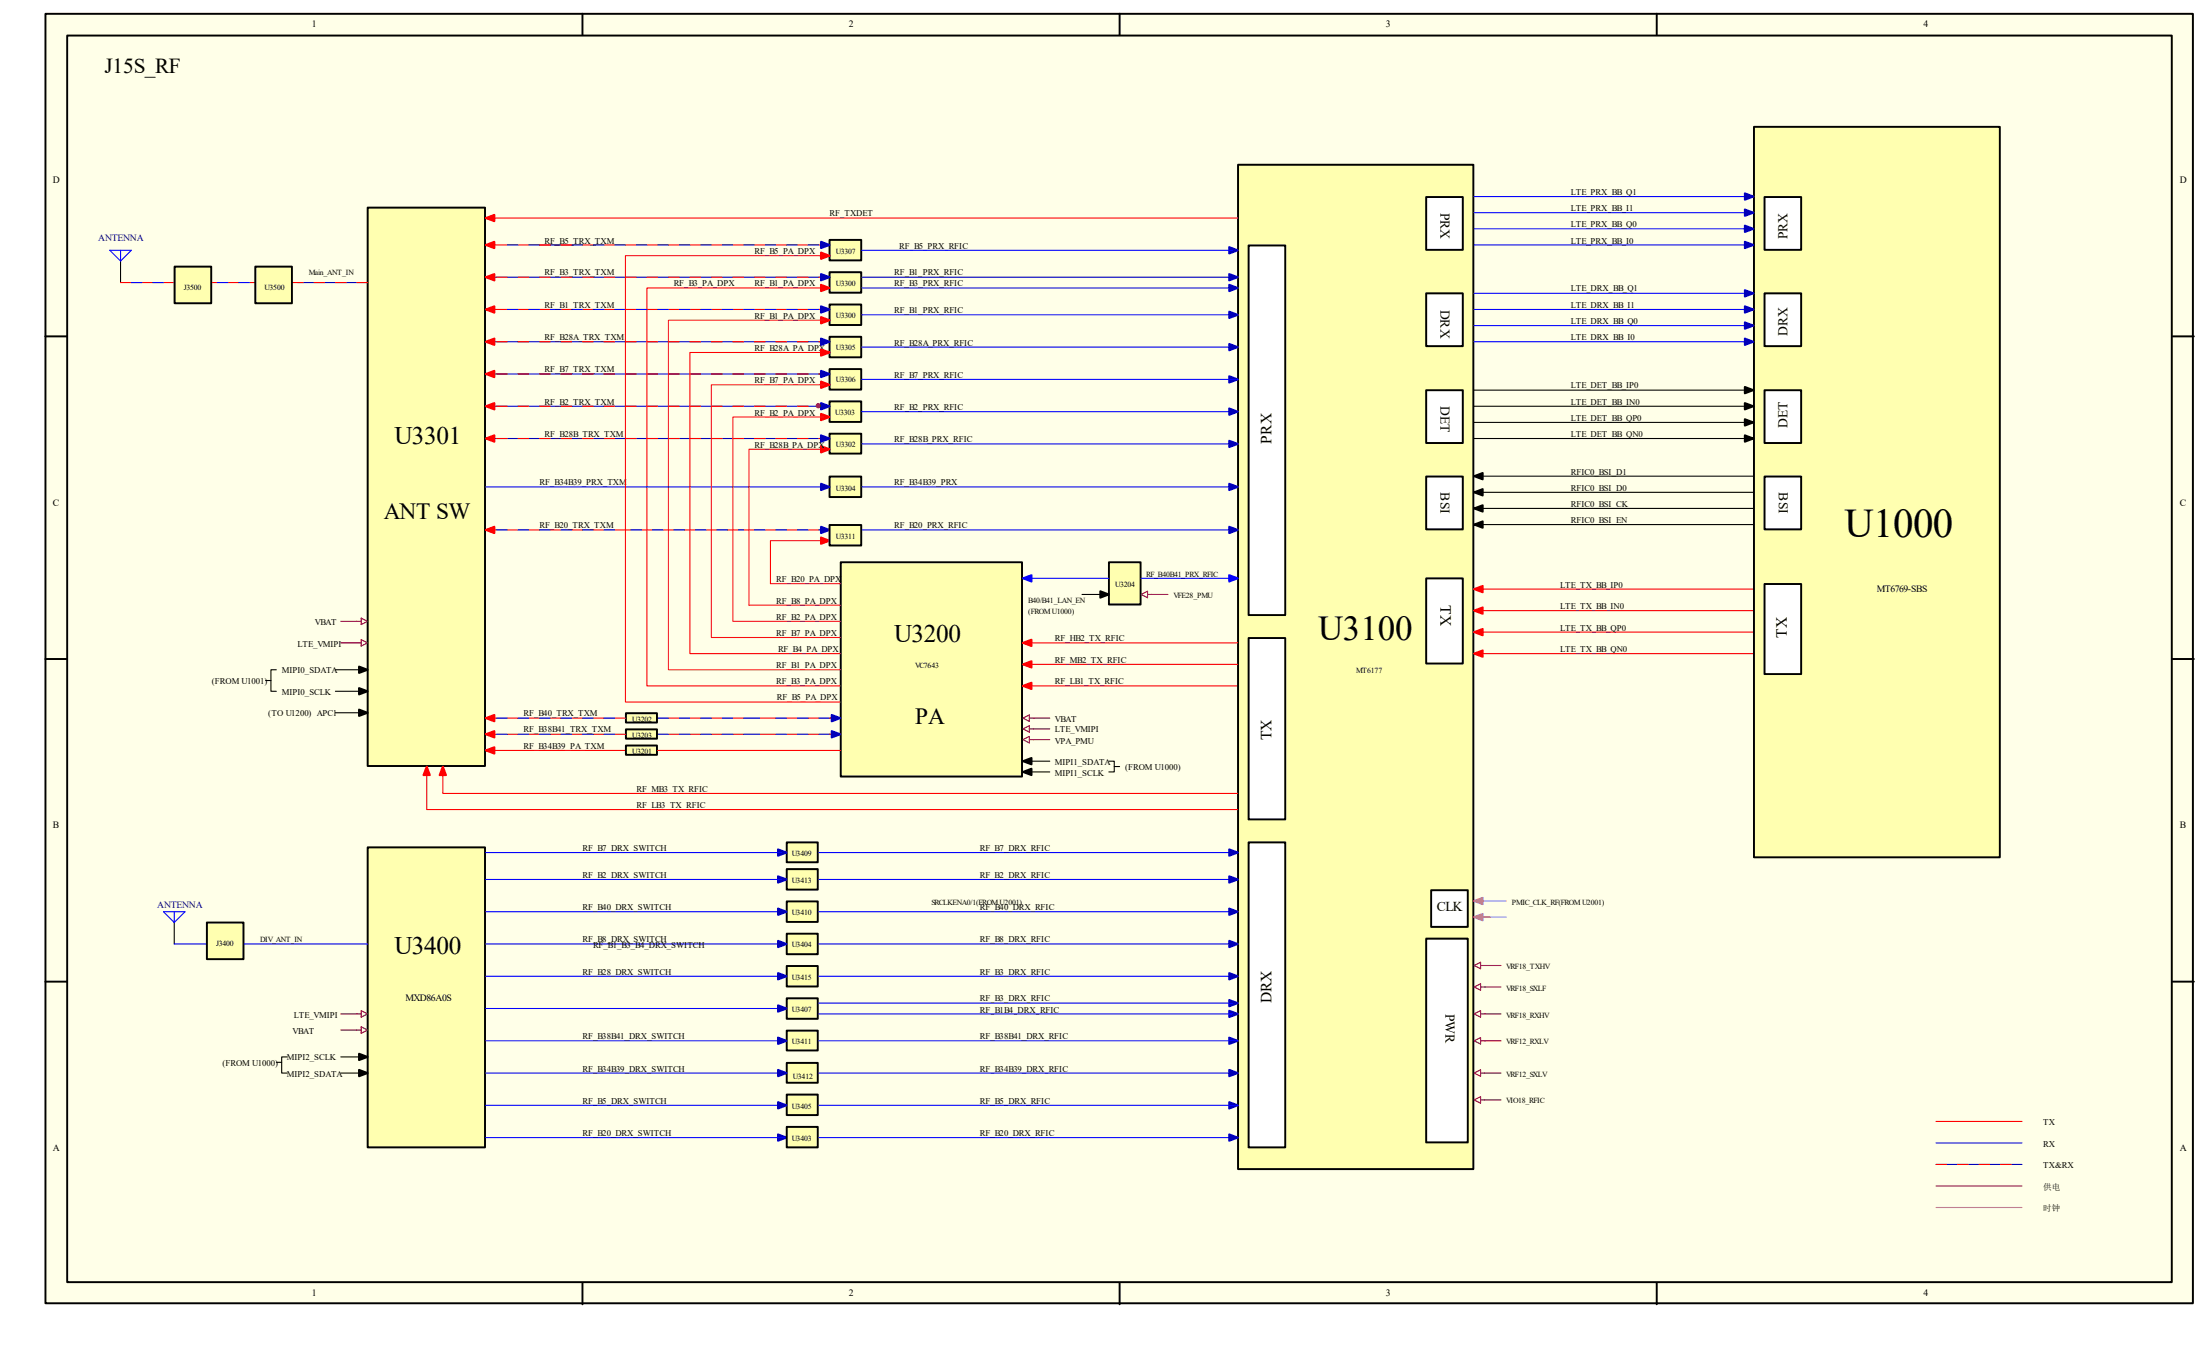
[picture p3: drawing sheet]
<svg xmlns="http://www.w3.org/2000/svg" width="150mm" height="92mm" viewBox="0 0 150 92" stroke-linecap="round" stroke-linejoin="round" font-family="sans-serif">
<path d="M3.1 .9h146.4v87.9h-146.4z" fill="#ffffe8"/>
<g fill="none" stroke="#000" stroke-width=".13">
<path d="M3.1 .9h146.4v87.9h-146.4zM4.6 2.4h143.5v85h-143.5zM39.7 .9v1.5M76.3 .9v1.5M113 .9v1.5M3.1 22.9h1.5M148.1 22.9h1.5M3.1 44.9h1.5M148.1 44.9h1.5M3.1 66.9h1.5M148.1 66.9h1.5M39.7 87.4v1.5"/>
<path d="M76.3 87.4v1.5M113 87.4v1.5"/>
</g>
<path d="M25.1 14.2h8v38h-8z" fill="#ffffb0"/>
<path d="M25.1 14.1h8v38.1h-8z" fill="none" stroke="#000" stroke-width=".13"/>
<path d="M20.7 19.3h4.4M33.1 18.9h23.5" fill="none" stroke="#0000bf" stroke-width=".07"/>
<path d="M56.6 18.6h2.1v1.3h-2.1z" fill="#ffffb0"/>
<path d="M56.6 18.6h2.1v1.3h-2.1z" fill="none" stroke="#000" stroke-width=".13"/>
<path d="M33.1 23.3h23.5M33.1 25.5h23.5M33.1 27.7h23.5M33.1 29.9h23.5" fill="none" stroke="#0000bf" stroke-width=".07"/>
<path d="M56.6 29.6h2.1v1.3h-2.1z" fill="#ffffb0"/>
<path d="M56.6 29.6h2.1v1.3h-2.1z" fill="none" stroke="#000" stroke-width=".13"/>
<path d="M56.6 20.8h2.1v1.4h-2.1z" fill="#ffffb0"/>
<path d="M56.6 20.8h2.1v1.4h-2.1z" fill="none" stroke="#000" stroke-width=".13"/>
<path d="M56.6 23h2.1v1.4h-2.1z" fill="#ffffb0"/>
<path d="M56.6 23h2.1v1.4h-2.1z" fill="none" stroke="#000" stroke-width=".13"/>
<path d="M56.6 25.2h2.1v1.4h-2.1z" fill="#ffffb0"/>
<path d="M56.6 25.2h2.1v1.4h-2.1z" fill="none" stroke="#000" stroke-width=".13"/>
<path d="M56.6 27.4h2.1v1.4h-2.1z" fill="#ffffb0"/>
<path d="M56.6 27.4h2.1v1.4h-2.1z" fill="none" stroke="#000" stroke-width=".13"/>
<path d="M56.6 32.5h2.1v1.4h-2.1z" fill="#ffffb0"/>
<path d="M56.6 32.5h2.1v1.4h-2.1z" fill="none" stroke="#000" stroke-width=".13"/>
<path d="M57.4 38.4h12.3v14.5h-12.3z" fill="#ffffb0"/>
<path d="M57.3 38.3h12.4v14.6h-12.4z" fill="none" stroke="#000" stroke-width=".13"/>
<path d="M56.2 19.6h-12.1v27.1h13.2M33.1 51.1h9.5M44.8 48.9h12.5M44.8 50h12.5M69.8 46.7h14.6" fill="none" stroke="#f00" stroke-width=".07"/>
<path d="M23.2 42.3h1.4M24.6 42.1l.5 .2-.5 .3z" fill="none" stroke="#800000" stroke-width=".07"/>
<path d="M58.8 19.6h25.6" fill="none" stroke="#0000bf" stroke-width=".07"/>
<path d="M69.8 52.6h1.8M70.1 51.9h1.5M11.9 62.9v1.4" fill="none" stroke="#000" stroke-width=".07"/>
<path d="M11.1 62.1h1.5l-.7 .8zM11.9 62.1v.8" fill="none" stroke="#00f" stroke-width=".07"/>
<path d="M25.1 57.8h8v20.4h-8z" fill="#ffffb0"/>
<path d="M25.1 57.8h8v20.4h-8z" fill="none" stroke="#000" stroke-width=".13"/>
<path d="M33.1 62.1h20.5" fill="none" stroke="#00f" stroke-width=".07"/>
<path d="M53.7 61.5h2.1v1.3h-2.1z" fill="#ffffb0"/>
<path d="M53.6 61.4h2.2v1.4h-2.2z" fill="none" stroke="#000" stroke-width=".13"/>
<path d="M33.1 64.3h20.5M55.8 62.1h28.6" fill="none" stroke="#00f" stroke-width=".07"/>
<path d="M53.7 63.7h2.1v1.3h-2.1z" fill="#ffffb0"/>
<path d="M53.6 63.6h2.2v1.4h-2.2z" fill="none" stroke="#000" stroke-width=".13"/>
<path d="M33.1 66.5h20.5M55.8 64.3h28.6" fill="none" stroke="#00f" stroke-width=".07"/>
<path d="M53.7 65.9h2.1v1.3h-2.1z" fill="#ffffb0"/>
<path d="M53.6 65.8h2.2v1.4h-2.2z" fill="none" stroke="#000" stroke-width=".13"/>
<path d="M33.1 68.7h20.5M55.8 66.5h28.6" fill="none" stroke="#00f" stroke-width=".07"/>
<path d="M53.7 68.1h2.1v1.3h-2.1z" fill="#ffffb0"/>
<path d="M53.6 68h2.2v1.4h-2.2z" fill="none" stroke="#000" stroke-width=".13"/>
<path d="M33.1 70.9h20.5" fill="none" stroke="#00f" stroke-width=".07"/>
<path d="M53.7 70.3h2.1v1.3h-2.1z" fill="#ffffb0"/>
<path d="M53.6 70.2h2.2v1.4h-2.2z" fill="none" stroke="#000" stroke-width=".13"/>
<path d="M33.1 73.1h20.5" fill="none" stroke="#00f" stroke-width=".07"/>
<path d="M53.7 72.5h2.1v1.3h-2.1z" fill="#ffffb0"/>
<path d="M53.6 72.4h2.2v1.4h-2.2z" fill="none" stroke="#000" stroke-width=".13"/>
<path d="M33.1 75.3h20.5" fill="none" stroke="#00f" stroke-width=".07"/>
<path d="M53.7 74.6h2.1v1.4h-2.1z" fill="#ffffb0"/>
<path d="M53.6 74.6h2.2v1.4h-2.2z" fill="none" stroke="#000" stroke-width=".13"/>
<path d="M84.5 11.3h16v68.4h-16z" fill="#ffffb0"/>
<path d="M84.4 11.2h16.1v68.5h-16.1z" fill="none" stroke="#000" stroke-width=".13"/>
<path d="M100.5 13.4h19.1M100.5 14.5h19.1M100.5 20h19.1M100.5 21.1h19.1" fill="none" stroke="#00f" stroke-width=".07"/>
<path d="M100.5 40.2h19.1M100.5 41.6h19.1M100.5 43.1h19.1M100.5 44.5h19.1" fill="none" stroke="#f00" stroke-width=".07"/>
<path d="M100.5 26.6h19.1M100.5 27.7h19.1" fill="none" stroke="#000" stroke-width=".07"/>
<path d="M100.9 61.4h1.8" fill="none" stroke="#f0f" stroke-width=".07"/>
<path d="M100.5 69.1l.5-.2v.4zM101 69.1h.2" fill="none" stroke="#800000" stroke-width=".07"/>
<path d="M119.6 8.7h16.8v49.7h-16.8z" fill="#ffffb0"/>
<path d="M119.6 8.6h16.8v49.8h-16.8z" fill="none" stroke="#000" stroke-width=".13"/>
<path d="M23.2 69.1h1.4M24.6 68.9l.5 .2-.5 .2zM132 80.8h5.9" fill="none" stroke="#800000" stroke-width=".07"/>
<path d="M23.2 72h1.9" fill="none" stroke="#000" stroke-width=".07"/>
<g fill="none" stroke="#f00" stroke-width=".07">
<path d="M21.4 19.3h.7M22.9 19.3h.7M24.3 19.3h.8M33.9 18.9h.7M35.3 18.9h.8M36.8 18.9h.7M38.3 18.9h.7M39.7 18.9h.8M41.2 18.9h.7M42.6 18.9h.8M44.1 18.9h.7M45.6 18.9h.7"/>
<path d="M47 18.9h.8M48.5 18.9h.7M50 18.9h.7M51.4 18.9h.8M52.9 18.9h.7M54.4 18.9h.7M55.8 18.9h.8M33.9 23.3h.7M33.9 25.5h.7M33.9 29.9h.7M33.9 27.7h.7M35.3 23.3h.8"/>
<path d="M35.3 25.5h.8M35.3 29.9h.8M35.3 27.7h.8M36.8 23.3h.7M36.8 25.5h.7M36.8 29.9h.7M36.8 27.7h.7M38.3 23.3h.7M38.3 25.5h.7M38.3 29.9h.7M39.7 23.3h.8M39.7 25.5h.8"/>
<path d="M39.7 29.9h.8M41.2 23.3h.7M41.2 25.5h.7M41.2 29.9h.7M42.6 23.3h.8M42.6 25.5h.8M42.6 29.9h.8M44.1 23.3h.7M44.1 25.5h.7M44.1 29.9h.7M45.6 23.3h.7M45.6 25.5h.7"/>
<path d="M45.6 29.9h.7M47 23.3h.8M47 25.5h.8M47 29.9h.8M48.5 23.3h.7M48.5 25.5h.7M48.5 29.9h.7M50 23.3h.7M50 25.5h.7M50 29.9h.7M51.4 23.3h.8M51.4 25.5h.8"/>
<path d="M51.4 29.9h.8M52.9 23.3h.7M52.9 25.5h.7M52.9 29.9h.7M54.4 23.3h.7M54.4 25.5h.7M54.4 29.9h.7M55.8 23.3h.8M55.8 25.5h.8M55.8 29.9h.8M132 76.4h5.9M132 79.4h.7"/>
<path d="M133.5 79.4h.7M134.9 79.4h.8M136.4 79.4h.7"/>
</g>
<path d="M132 77.9h5.9M132 79.4h5.9" fill="none" stroke="#0000bf" stroke-width=".07"/>
<path d="M132 82.3h5.9" fill="none" stroke="#f0f" stroke-width=".07"/>
<path d="M100.5 62.5l.6-.2v.4z" fill="#f0f" stroke="#f0f" stroke-width=".13"/>
<g fill="#f00" stroke="#f00" stroke-width=".13">
<path d="M56 19.4l.6 .2-.6 .2z"/>
<path d="M33.1 51.1l.6-.2v.5z"/>
<path d="M69.8 46.7l.5-.2v.5z"/>
<path d="M69.8 43.8l.5-.2v.4z"/>
<path d="M56 28.2l.6 .2-.6 .2z"/>
<path d="M100.5 40.2l.6-.3v.5z"/>
<path d="M100.5 41.6l.6-.2v.4z"/>
<path d="M100.5 43.1l.6-.2v.4z"/>
<path d="M56 23.8l.6 .2-.6 .2z"/>
<path d="M100.5 44.5l.6-.2v.5z"/>
</g>
<g fill="#0000bf" stroke="#0000bf" stroke-width=".13">
<path d="M83.8 19.4l.6 .2-.6 .2z"/>
<path d="M83.8 30l.6 .3-.6 .2z"/>
<path d="M83.8 61.9l.6 .2-.6 .3z"/>
<path d="M83.8 64.1l.6 .2-.6 .3z"/>
<path d="M83.8 66.3l.6 .2-.6 .3z"/>
<path d="M83.8 68.9l.6 .2-.6 .2z"/>
<path d="M83.8 75.1l.6 .2-.6 .3z"/>
<path d="M53.1 72.9l.5 .2-.5 .3z"/>
<path d="M53.1 75.1l.5 .2-.5 .3z"/>
<path d="M53.1 70.7l.5 .2-.5 .3z"/>
<path d="M53.1 68.5l.5 .2-.5 .3z"/>
<path d="M53.1 66.3l.5 .2-.5 .3z"/>
<path d="M53.1 64.1l.5 .2-.5 .3z"/>
<path d="M53.1 61.9l.5 .2-.5 .3z"/>
<path d="M119 20.9l.6 .2-.6 .2z"/>
<path d="M119 19.8l.6 .2-.6 .2z"/>
<path d="M119 14.3l.6 .2-.6 .2z"/>
<path d="M119 13.2l.6 .2-.6 .2z"/>
</g>
<path d="M119 26.4l.6 .2-.6 .2zM69.8 51.9l.5-.2v.4zM69.8 52.6l.5-.2v.4zM24.5 71.8l.6 .2-.6 .3z" fill="#000" stroke="#000" stroke-width=".13"/>
<path d="M85.2 16.8h2.4v25.1h-2.4z" fill="#fff"/>
<path d="M85.1 16.7h2.5v25.2h-2.5z" fill="none" stroke="#000" stroke-width=".13"/>
<path d="M38.3 27.7h.7" fill="none" stroke="#f00" stroke-width=".07"/>
<path d="M97.3 13.5h2.4v3.5h-2.4z" fill="#fff"/>
<path d="M97.2 13.4h2.5v3.6h-2.5z" fill="none" stroke="#000" stroke-width=".13"/>
<path d="M39.7 27.7h.8" fill="none" stroke="#f00" stroke-width=".07"/>
<path d="M97.3 20h2.4v3.6h-2.4z" fill="#fff"/>
<path d="M97.2 20h2.5v3.6h-2.5z" fill="none" stroke="#000" stroke-width=".13"/>
<path d="M41.2 27.7h.7" fill="none" stroke="#f00" stroke-width=".07"/>
<path d="M97.3 26.6h2.4v3.6h-2.4z" fill="#fff"/>
<path d="M97.2 26.6h2.5v3.6h-2.5z" fill="none" stroke="#000" stroke-width=".13"/>
<path d="M42.6 27.7h.8" fill="none" stroke="#f00" stroke-width=".07"/>
<path d="M97.3 39.5h2.4v5.7h-2.4z" fill="#fff"/>
<path d="M97.2 39.4h2.5v5.8h-2.5z" fill="none" stroke="#000" stroke-width=".13"/>
<path d="M44.1 27.7h.7" fill="none" stroke="#f00" stroke-width=".07"/>
<path d="M85.2 43.5h2.4v12.3h-2.4z" fill="#fff"/>
<path d="M85.1 43.5h2.5v12.3h-2.5z" fill="none" stroke="#000" stroke-width=".13"/>
<path d="M45.6 27.7h.7" fill="none" stroke="#f00" stroke-width=".07"/>
<path d="M85.2 57.5h2.4v20.7h-2.4z" fill="#fff"/>
<path d="M85.1 57.4h2.5v20.8h-2.5z" fill="none" stroke="#000" stroke-width=".13"/>
<path d="M47 27.7h.8" fill="none" stroke="#f00" stroke-width=".07"/>
<path d="M97.6 60.7h2.5v2.5h-2.5z" fill="#fff"/>
<path d="M97.6 60.7h2.5v2.5h-2.5z" fill="none" stroke="#000" stroke-width=".13"/>
<path d="M48.5 27.7h.7" fill="none" stroke="#f00" stroke-width=".07"/>
<path d="M97.3 64h2.8v13.9h-2.8z" fill="#fff"/>
<path d="M97.2 64h2.9v13.9h-2.9z" fill="none" stroke="#000" stroke-width=".13"/>
<path d="M50 27.7h.7" fill="none" stroke="#f00" stroke-width=".07"/>
<path d="M120.4 13.5h2.4v3.5h-2.4z" fill="#fff"/>
<path d="M120.3 13.4h2.5v3.6h-2.5z" fill="none" stroke="#000" stroke-width=".13"/>
<path d="M51.4 27.7h.8" fill="none" stroke="#f00" stroke-width=".07"/>
<path d="M120.4 20h2.4v3.6h-2.4z" fill="#fff"/>
<path d="M120.3 20h2.5v3.6h-2.5z" fill="none" stroke="#000" stroke-width=".13"/>
<path d="M52.9 27.7h.7" fill="none" stroke="#f00" stroke-width=".07"/>
<path d="M120.4 26.6h2.4v3.6h-2.4z" fill="#fff"/>
<path d="M120.3 26.6h2.5v3.6h-2.5z" fill="none" stroke="#000" stroke-width=".13"/>
<path d="M54.4 27.7h.7" fill="none" stroke="#f00" stroke-width=".07"/>
<path d="M120.4 39.8h2.4v6.1h-2.4z" fill="#fff"/>
<path d="M120.3 39.8h2.5v6.1h-2.5z" fill="none" stroke="#000" stroke-width=".13"/>
<path d="M19.9 19.3h.8M55.8 27.7h.8M29.1 52.2v3h55.3" fill="none" stroke="#f00" stroke-width=".07"/>
<path d="M8.2 17.8v1.5" fill="none" stroke="#000" stroke-width=".07"/>
<g fill="none" stroke="#00f" stroke-width=".07">
<path d="M7.5 17.1h1.5l-.8 .7zM8.2 17.1v.7M33.1 33.2h23.5M44.8 48.9h.8M44.8 50h.8M46.3 48.9h.7M46.3 50h.7M47.8 48.9h.7M47.8 50h.7M49.2 48.9h.8M49.2 50h.8M50.7 48.9h1.1"/>
<path d="M50.7 50h1.1M52.9 48.9h.7M52.9 50h.7M54.4 48.9h.7M54.4 50h.7M55.8 48.9h.8M55.8 50h.8"/>
</g>
<path d="M20.3 19.3h.4M58.8 30.3h25.4" fill="none" stroke="#0000bf" stroke-width=".07"/>
<g fill="#f00" stroke="#f00" stroke-width=".13">
<path d="M29.1 52.2l.2 .6h-.4z"/>
<path d="M56 21.6l.6 .2-.6 .2z"/>
<path d="M56 26l.6 .2-.6 .2z"/>
</g>
<path d="M56.2 21.8h-10.6v23.8h11.7M56.2 30.6h-5.1v10.6h6.2M56.2 28.4h-6.2v13.9h7.3M56.2 26.2h-7.7v17.2h8.8" fill="none" stroke="#ee0e22" stroke-width=".07"/>
<path d="M56 33l.6 .2-.6 .2z" fill="#0000bf" stroke="#0000bf" stroke-width=".13"/>
<path d="M53.7 59.3h2.1v1.3h-2.1z" fill="#ffffb0"/>
<path d="M53.6 59.2h2.2v1.4h-2.2z" fill="none" stroke="#000" stroke-width=".13"/>
<path d="M33.1 59.9h20.2M55.8 59.9h28.6" fill="none" stroke="#00f" stroke-width=".07"/>
<g fill="#0000bf" stroke="#0000bf" stroke-width=".13">
<path d="M83.8 59.7l.6 .2-.6 .3z"/>
<path d="M53.1 59.7l.5 .2-.5 .3z"/>
<path d="M53.1 77.3l.5 .2-.5 .3z"/>
</g>
<path d="M24.5 45.4l.6 .2-.6 .3zM24.5 46.9l.6 .2-.6 .2z" fill="#000" stroke="#000" stroke-width=".13"/>
<path d="M23.2 43.8h1.4M24.6 43.6l.5 .2-.5 .2z" fill="none" stroke="#800000" stroke-width=".07"/>
<path d="M14.1 19.3h.7M15.5 19.3h.8M17 19.3h.7" fill="none" stroke="#f00" stroke-width=".07"/>
<path d="M17.5 18.2h2.4v2.5h-2.4z" fill="#ffffb0"/>
<path d="M17.4 18.2h2.5v2.5h-2.5z" fill="none" stroke="#000" stroke-width=".13"/>
<g fill="none" stroke="#00f" stroke-width=".07">
<path d="M14.8 19.3h.7M16.3 19.3h.7M34.6 21.1h.7M36.1 21.1h.7M37.5 21.1h.8M39 21.1h.7M40.5 21.1h.7M41.9 21.1h.7M43.4 21.1h.7M44.8 21.1h.8M46.3 21.1h.7M47.8 21.1h.7"/>
<path d="M49.2 21.1h.8M50.7 21.1h.7M52.2 21.1h.7M53.6 21.1h.8M55.1 21.1h.7M58.8 25.9h25.6"/>
</g>
<g fill="#0000bf" stroke="#0000bf" stroke-width=".13">
<path d="M56 18.7l.6 .2-.6 .2z"/>
<path d="M56 25.3l.6 .2-.6 .2z"/>
<path d="M56 29.7l.6 .2-.6 .2z"/>
<path d="M83.8 33l.6 .2-.6 .2z"/>
<path d="M56 23.1l.6 .2-.6 .2z"/>
<path d="M83.8 25.6l.6 .3-.6 .2z"/>
<path d="M56 20.9l.6 .2-.6 .2z"/>
<path d="M56 27.5l.6 .2-.6 .2z"/>
<path d="M56.7 48.7l.6 .2-.6 .3z"/>
<path d="M56.7 49.8l.6 .2-.6 .3z"/>
</g>
<g fill="#f00" stroke="#f00" stroke-width=".13">
<path d="M33.1 18.9l.6-.2v.4z"/>
<path d="M33.1 25.5l.6-.2v.4z"/>
<path d="M33.1 27.7l.6-.2v.4z"/>
<path d="M33.1 23.3l.6-.2v.4z"/>
<path d="M33.1 29.9l.6-.2v.4z"/>
<path d="M56 30.4l.6 .2-.6 .2z"/>
<path d="M33.1 21.1l.6-.2v.4z"/>
<path d="M33.1 14.9l.6-.3v.5z"/>
<path d="M33.1 50l.6-.2v.5z"/>
<path d="M33.1 48.9l.6-.2v.5z"/>
<path d="M30.2 52.2l.2 .6h-.4z"/>
</g>
<path d="M58.8 33.2h25.6" fill="none" stroke="#0000bf" stroke-width=".07"/>
<path d="M33.1 14.9h51.3M33.1 21.1h23.5M56.2 24h-9.2v20.5h10.3M30.2 52.2v1.9h54.2M56.6 48.9h.7M56.6 50h.7" fill="none" stroke="#f00" stroke-width=".07"/>
<path d="M56.6 16.4h2.1v1.3h-2.1z" fill="#ffffb0"/>
<path d="M56.6 16.4h2.1v1.3h-2.1z" fill="none" stroke="#000" stroke-width=".13"/>
<g fill="#0000bf" stroke="#0000bf" stroke-width=".13">
<path d="M83.8 16.8l.6 .3-.6 .2z"/>
<path d="M83.8 72.9l.6 .2-.6 .3z"/>
<path d="M56 16.5l.6 .2-.6 .2z"/>
</g>
<path d="M33.1 16.7h23.5M56.2 17.4h-13.6v30.4h14.7" fill="none" stroke="#f00" stroke-width=".07"/>
<g fill="#f00" stroke="#f00" stroke-width=".13">
<path d="M33.1 16.7l.6-.2v.4z"/>
<path d="M56 17.2l.6 .2-.6 .2z"/>
</g>
<g fill="none" stroke="#00f" stroke-width=".07">
<path d="M34.6 16.7h.7M36.1 16.7h.7M37.5 16.7h.8M39 16.7h.7M40.5 16.7h.7M41.9 16.7h.7M43.4 16.7h.7M44.8 16.7h.8M46.3 16.7h.7M47.8 16.7h.7M49.2 16.7h.8M50.7 16.7h.7"/>
<path d="M52.2 16.7h.7M53.6 16.7h.8M55.1 16.7h.7M11.9 64.3h2.2M55.8 73.1h28.6"/>
</g>
<path d="M69.8 49.7l.4-.2v.4zM70.2 49.7h1.4" fill="none" stroke="#800000" stroke-width=".07"/>
<path d="M23.2 73.1h1.9" fill="none" stroke="#000" stroke-width=".07"/>
<path d="M24.5 72.9l.6 .2-.6 .3z" fill="#000" stroke="#000" stroke-width=".13"/>
<path d="M53.7 57.5h2.1v1.3h-2.1z" fill="#ffffb0"/>
<path d="M53.6 57.4h2.2v1.4h-2.2z" fill="none" stroke="#000" stroke-width=".13"/>
<path d="M9 19.3h.7M10.4 19.3h.7M11.9 19.3h.7M33.1 58.1h20.2M55.8 58.1h28.6" fill="none" stroke="#00f" stroke-width=".07"/>
<g fill="#0000bf" stroke="#0000bf" stroke-width=".13">
<path d="M83.8 57.9l.6 .2-.6 .2z"/>
<path d="M53.1 57.9l.5 .2-.5 .2z"/>
</g>
<path d="M8.2 19.3h4.4" fill="none" stroke="#f00" stroke-width=".07"/>
<path d="M11.9 18.2h2.5v2.5h-2.5z" fill="#ffffb0"/>
<path d="M11.9 18.2h2.5v2.5h-2.5z" fill="none" stroke="#000" stroke-width=".13"/>
<path d="M58.8 17.1h25.2M58.8 21.5h25.2M58.8 23.7h25.2M58.8 28.1h25.6" fill="none" stroke="#00f" stroke-width=".07"/>
<path d="M18.1 46.4h.4M18.8 45.6h-.3v1.5h.3M22.9 45.6h1.8M22.9 47.1h1.8" fill="none" stroke="#000" stroke-width=".07"/>
<g fill="#0000bf" stroke="#0000bf" stroke-width=".13">
<path d="M83.8 21.2l.6 .3-.6 .2z"/>
<path d="M83.8 23.4l.6 .3-.6 .2z"/>
<path d="M83.8 27.8l.6 .3-.6 .2z"/>
</g>
<path d="M42.7 50.9h2.1v.5h-2.1z" fill="#ffffb0"/>
<path d="M42.7 50.8h2.1v.6h-2.1z" fill="none" stroke="#000" stroke-width=".13"/>
<path d="M44.8 51.1h12.5" fill="none" stroke="#f00" stroke-width=".07"/>
<path d="M42.7 49.8h2.1v.5h-2.1z" fill="#ffffb0"/>
<path d="M42.7 49.7h2.1v.6h-2.1z" fill="none" stroke="#000" stroke-width=".13"/>
<path d="M42.7 48.7h2.1v.5h-2.1z" fill="#ffffb0"/>
<path d="M42.7 48.6h2.1v.6h-2.1z" fill="none" stroke="#000" stroke-width=".13"/>
<path d="M33.1 36.1h23.5M33.1 48.9h9.5M33.1 50h9.5" fill="none" stroke="#f00" stroke-width=".07"/>
<g fill="none" stroke="#00f" stroke-width=".07">
<path d="M33.9 36.1h.7M35.3 36.1h.8M36.8 36.1h.7M38.3 36.1h.7M39.7 36.1h.8M41.2 36.1h.7M43 36.1h.7M44.5 36.1h.7M45.9 36.1h.8M47.4 36.1h.7M48.9 36.1h.7M50.3 36.1h.4"/>
<path d="M51.4 36.1h.8M52.9 36.1h.7M54.4 36.1h.7M55.8 36.1h.8M58.8 36.1h25.6M33.9 48.9h.7M33.9 50h.7M35.3 48.9h.8M35.3 50h.8M36.8 48.9h.7M36.8 50h.7M38.3 48.9h.7"/>
<path d="M38.3 50h.7M39.7 48.9h.8M39.7 50h.8M41.2 48.9h.7M41.2 50h.7M33.1 77.5h20.5"/>
</g>
<g fill="#0000bf" stroke="#0000bf" stroke-width=".13">
<path d="M56 35.9l.6 .2-.6 .2z"/>
<path d="M83.8 35.9l.6 .2-.6 .2z"/>
</g>
<g fill="#f00" stroke="#f00" stroke-width=".13">
<path d="M33.1 36.1l.6-.2v.4z"/>
<path d="M56 36.6l.6 .3-.6 .2z"/>
</g>
<path d="M24.5 48.4l.6 .2-.6 .2z" fill="#000" stroke="#000" stroke-width=".13"/>
<path d="M22.9 48.6h1.8M75.6 51.9h.4v.7h-.4M76 52.2h.3M18.8 72.4h.4M19.6 72h-.4v1.1h.4" fill="none" stroke="#000" stroke-width=".07"/>
<path d="M69.8 48.9l.4-.2v.5zM69.8 50.4l.4-.2v.4zM70.2 48.9h1.4M70.2 50.4h1.4M23.2 70.2h1.4M24.6 70l.5 .2-.5 .2z" fill="none" stroke="#800000" stroke-width=".07"/>
<path d="M53.7 76.8h2.1v1.4h-2.1z" fill="#ffffb0"/>
<path d="M53.6 76.8h2.2v1.4h-2.2z" fill="none" stroke="#000" stroke-width=".13"/>
<path d="M100.5 15.6h19.1M100.5 16.7h19.1M100.5 22.2h19.1M100.5 23.3h19.1M55.8 69.1h28.2M55.8 70.9h28.6M55.8 75.3h28.6M55.8 77.5h28.6" fill="none" stroke="#00f" stroke-width=".07"/>
<g fill="#0000bf" stroke="#0000bf" stroke-width=".13">
<path d="M83.8 70.7l.6 .2-.6 .3z"/>
<path d="M83.8 77.3l.6 .2-.6 .3z"/>
<path d="M119 16.5l.6 .2-.6 .2z"/>
<path d="M119 15.4l.6 .2-.6 .2z"/>
<path d="M119 23.1l.6 .2-.6 .2z"/>
<path d="M119 22l.6 .2-.6 .2z"/>
</g>
<path d="M69.8 43.8h14.6M69.8 45.3h14.6" fill="none" stroke="#f00" stroke-width=".07"/>
<g fill="#00f" stroke="#00f" stroke-width=".13">
<path d="M69.8 39.4l.5-.2v.4z"/>
<path d="M83.8 39.2l.6 .2-.6 .2z"/>
</g>
<path d="M69.8 45.3l.5-.2v.4z" fill="#f00" stroke="#f00" stroke-width=".13"/>
<path d="M100.5 28.8h19.1M100.5 29.9h19.1" fill="none" stroke="#000" stroke-width=".07"/>
<path d="M100.5 32.5l.6-.3v.5zM100.5 34.7l.6-.3v.5zM119 29.7l.6 .2-.6 .2zM119 27.5l.6 .2-.6 .2zM119 28.6l.6 .2-.6 .2z" fill="#000" stroke="#000" stroke-width=".13"/>
<path d="M97.3 32.5h2.4v3.6h-2.4z" fill="#fff"/>
<path d="M97.2 32.5h2.5v3.6h-2.5z" fill="none" stroke="#000" stroke-width=".13"/>
<path d="M120.4 32.5h2.4v3.6h-2.4z" fill="#fff"/>
<path d="M120.3 32.5h2.5v3.6h-2.5z" fill="none" stroke="#000" stroke-width=".13"/>
<path d="M100.5 33.6l.6-.3v.5zM100.5 35.8l.6-.3v.5z" fill="#000" stroke="#000" stroke-width=".13"/>
<path d="M100.5 32.5h19.1M100.5 33.6h19.1M100.5 34.7h19.1M100.5 35.8h19.1" fill="none" stroke="#000" stroke-width=".07"/>
<path d="M56.6 36.9h-4.1v2.9h4.8" fill="none" stroke="#f00" stroke-width=".07"/>
<path d="M75.7 38.4h2.1v2.8h-2.1z" fill="#ffffb0"/>
<path d="M75.6 38.3h2.2v2.9h-2.2z" fill="none" stroke="#000" stroke-width=".13"/>
<path d="M56.6 35.8h2.1v1.4h-2.1z" fill="#ffffb0"/>
<path d="M56.6 35.8h2.1v1.4h-2.1z" fill="none" stroke="#000" stroke-width=".13"/>
<path d="M69.8 39.4h5.8M77.8 39.4h6.2" fill="none" stroke="#00f" stroke-width=".07"/>
<g fill="none" stroke="#800000" stroke-width=".07">
<path d="M77.8 40.5l.4-.2v.4zM78.2 40.5h1.4M100.5 67.3l.5-.2v.4zM100.5 65.8l.5-.2v.4zM100.5 70.9l.5-.2v.5zM100.5 73.1l.5-.2v.5zM100.5 75l.5-.3v.5zM101 67.3h1.4M101 75h1.4M101 65.8h1.4M101 70.9h1.4M101 73.1h1.4"/>
<path d="M101.2 69.1h1.2"/>
</g>
<path d="M75 40.3l.6 .2-.6 .2z" fill="#000" stroke="#000" stroke-width=".13"/>
<path d="M73.8 40.5h1.4" fill="none" stroke="#000" stroke-width=".07"/>
<path d="M100.5 61.4l.6-.2v.4z" fill="#f0f" stroke="#f0f" stroke-width=".13"/>
<path d="M101.6 62.5h-.7h1.8" fill="none" stroke="#f0f" stroke-width=".07"/>
<path d="M14.1 62.9h2.5v2.5h-2.5z" fill="#ffffb0"/>
<path d="M14.1 62.9h2.5v2.5h-2.5z" fill="none" stroke="#000" stroke-width=".13"/>
<path d="M16.6 64.3h8.5M55.8 68.4h28.2" fill="none" stroke="#00f" stroke-width=".07"/>
<path d="M58.8 18.9h25.6" fill="none" stroke="#0000bf" stroke-width=".07"/>
<g fill="#0000bf" stroke="#0000bf" stroke-width=".13">
<path d="M83.8 18.7l.6 .2-.6 .2z"/>
<path d="M83.8 68.2l.6 .2-.6 .2z"/>
</g>
<circle cx="55.8" cy="27.7" r=".11" fill="#800000" stroke="#800000" stroke-width=".13"/>
<text font-size="2.8" x="125.8" y="36.6">U1000</text>
<text font-size="2.4" x="89.9" y="43.6">U3100</text>
<g font-size="1.7">
<text x="26.9" y="30.2">U3301</text>
<text x="61" y="43.8">U3200</text>
<text x="26.9" y="65">U3400</text>
</g>
<g font-size="1.6">
<text x="26.2" y="35.4">ANT SW</text>
<text x="62.4" y="49.3">PA</text>
</g>
<text font-size="1.5" x="7.1" y="5">J15S_RF</text>
<g font-size="1.1">
<text x="86.7" y="30.2" transform="rotate(-90 86.7 30.2)">PRX</text>
<text x="98.2" y="41.3" transform="rotate(90 98.2 41.3)">TX</text>
<text x="121.8" y="43.5" transform="rotate(-90 121.8 43.5)">TX</text>
<text x="86.7" y="50.4" transform="rotate(-90 86.7 50.4)">TX</text>
<text x="86.7" y="68.4" transform="rotate(-90 86.7 68.4)">DRX</text>
</g>
<g font-size=".9">
<text x="98.2" y="14.5" transform="rotate(90 98.2 14.5)">PRX</text>
<text x="121.9" y="16.3" transform="rotate(-90 121.9 16.3)">PRX</text>
<text x="98.2" y="21.1" transform="rotate(90 98.2 21.1)">DRX</text>
<text x="121.9" y="22.9" transform="rotate(-90 121.9 22.9)">DRX</text>
<text x="98.2" y="27.7" transform="rotate(90 98.2 27.7)">DET</text>
<text x="121.9" y="29.1" transform="rotate(-90 121.9 29.1)">DET</text>
<text x="98.2" y="33.5" transform="rotate(90 98.2 33.5)">BSI</text>
<text x="121.3" y="33.5" transform="rotate(90 121.3 33.5)">BSI</text>
<text x="98" y="62.1">CLK</text>
<text x="98.6" y="69.1" transform="rotate(90 98.6 69.1)">PWR</text>
</g>
<g font-size=".7">
<text x="21.3" y="1.9">1</text>
<text x="57.9" y="1.9">2</text>
<text x="94.5" y="1.9">3</text>
<text x="131.2" y="1.9">4</text>
<text x="3.6" y="12.5">D</text>
<text x="148.6" y="12.5">D</text>
<text x="3.6" y="34.5">C</text>
<text x="148.6" y="34.5">C</text>
<text x="128" y="40.4">MT6769-SBS</text>
<text x="3.6" y="56.4">B</text>
<text x="148.6" y="56.4">B</text>
<text x="27.7" y="68.2">MXD86A0S</text>
<text x="3.6" y="78.5">A</text>
<text x="148.6" y="78.5">A</text>
<text x="21.3" y="88.4">1</text>
<text x="57.9" y="88.4">2</text>
<text x="94.5" y="88.4">3</text>
<text x="131.2" y="88.4">4</text>
</g>
<g font-size=".7" fill="#000080">
<text x="6.7" y="16.4">ANTENNA</text>
<text x="10.7" y="61.9">ANTENNA</text>
</g>
<g font-size=".6">
<text x="37.1" y="16.6">RF_B5_TRX_TXM</text>
<text x="51.4" y="17.3">RF_B5_PA_DPX</text>
<text x="56.6" y="14.7">RF_TXDET</text>
<text x="61.3" y="16.9">RF_B5_PRX_RFIC</text>
<text x="107.1" y="13.3">LTE_PRX_BB_Q1</text>
<text x="107.1" y="14.4">LTE_PRX_BB_I1</text>
<text x="107.1" y="15.5">LTE_PRX_BB_Q0</text>
<text x="107.1" y="16.6">LTE_PRX_BB_I0</text>
<text x="37.1" y="23.2">RF_B28A_TRX_TXM</text>
<text x="37.1" y="18.8">RF_B3_TRX_TXM</text>
<text x="37.1" y="21">RF_B1_TRX_TXM</text>
<text x="45.9" y="19.5">RF_B3_PA_DPX</text>
<text x="51.4" y="19.5">RF_B1_PA_DPX</text>
<text x="51.4" y="23.9">RF_B28A_PA_DPX</text>
<text x="51.4" y="21.7">RF_B1_PA_DPX</text>
<text x="61" y="19.5">RF_B3_PRX_RFIC</text>
<text x="61" y="21.3">RF_B1_PRX_RFIC</text>
<text x="61" y="23.5">RF_B28A_PRX_RFIC</text>
<text x="61" y="18.8">RF_B1_PRX_RFIC</text>
<text x="107.1" y="19.9">LTE_DRX_BB_Q1</text>
<text x="107.1" y="21">LTE_DRX_BB_I1</text>
<text x="107.1" y="22.1">LTE_DRX_BB_Q0</text>
<text x="107.1" y="23.2">LTE_DRX_BB_I0</text>
<text x="37.1" y="25.4">RF_B7_TRX_TXM</text>
<text x="37.1" y="29.8">RF_B28B_TRX_TXM</text>
<text x="37.1" y="27.6">RF_B2_TRX_TXM</text>
<text x="51.4" y="28.3">RF_B2_PA_DPX</text>
<text x="51.4" y="26.1">RF_B7_PA_DPX</text>
<text x="61" y="25.7">RF_B7_PRX_RFIC</text>
<text x="61" y="28">RF_B2_PRX_RFIC</text>
<text x="107.1" y="26.5">LTE_DET_BB_IP0</text>
<text x="107.1" y="27.6">LTE_DET_BB_IN0</text>
<text x="107.1" y="28.7">LTE_DET_BB_QP0</text>
<text x="107.1" y="29.8">LTE_DET_BB_QN0</text>
<text x="36.8" y="33.1">RF_B34B39_PRX_TXM</text>
<text x="36.8" y="36">RF_B20_TRX_TXM</text>
<text x="51.4" y="30.5">RF_B28B_PA_DPX</text>
<text x="61" y="30.2">RF_B28B_PRX_RFIC</text>
<text x="61" y="33.1">RF_B34B39_PRX</text>
<text x="61" y="36">RF_B20_PRX_RFIC</text>
<text x="107.1" y="32.4">RFIC0_BSI_D1</text>
<text x="107.1" y="33.5">RFIC0_BSI_D0</text>
<text x="107.1" y="34.6">RFIC0_BSI_CK</text>
<text x="107.1" y="35.7">RFIC0_BSI_EN</text>
<text x="52.9" y="41.2">RF_B8_PA_DPX</text>
<text x="52.9" y="39.7">RF_B20_PA_DPX</text>
<text x="106.4" y="40.1">LTE_TX_BB_IP0</text>
<text x="106.4" y="41.5">LTE_TX_BB_IN0</text>
<text x="14.4" y="46.6">(FROM U1001)</text>
<text x="19.2" y="45.9">MIPI0_SDATA</text>
<text x="19.2" y="47.4">MIPI0_SCLK</text>
<text x="20.3" y="44.1">LTE_VMIPI</text>
<text x="21.5" y="42.6">VBAT</text>
<text x="52.9" y="43.4">RF_B7_PA_DPX</text>
<text x="52.9" y="45.5">RF_B1_PA_DPX</text>
<text x="52.9" y="46.6">RF_B3_PA_DPX</text>
<text x="52.9" y="42.3">RF_B2_PA_DPX</text>
<text x="53" y="47.7">RF_B5_PA_DPX</text>
<text x="53.1" y="44.5">RF_B4_PA_DPX</text>
<text x="71.9" y="43.7">RF_HB2_TX_RFIC</text>
<text x="71.9" y="45.2">RF_MB2_TX_RFIC</text>
<text x="71.9" y="46.6">RF_LB1_TX_RFIC</text>
<text x="106.4" y="43">LTE_TX_BB_QP0</text>
<text x="106.4" y="44.5">LTE_TX_BB_QN0</text>
<text x="18.3" y="48.8">(TO U1200) APC1</text>
<text x="35.7" y="51">RF_B34B39_PA_TXM</text>
<text x="35.7" y="48.8">RF_B40_TRX_TXM</text>
<text x="35.7" y="49.9">RF_B38B41_TRX_TXM</text>
<text x="43.4" y="54">RF_MB3_TX_RFIC</text>
<text x="71.9" y="49.2">VBAT</text>
<text x="71.9" y="49.9">LTE_VMIPI</text>
<text x="71.9" y="50.7">VPA_PMU</text>
<text x="71.9" y="52.1">MIPI1_SDATA</text>
<text x="71.9" y="52.9">MIPI1_SCLK</text>
<text x="76.7" y="52.5">(FROM U1000)</text>
<text x="39.7" y="59.8">RF_B2_DRX_SWITCH</text>
<text x="39.7" y="58">RF_B7_DRX_SWITCH</text>
<text x="43.4" y="55.1">RF_LB3_TX_RFIC</text>
<text x="66.8" y="59.8">RF_B2_DRX_RFIC</text>
<text x="66.8" y="58">RF_B7_DRX_RFIC</text>
<text x="39.7" y="62">RF_B40_DRX_SWITCH</text>
<text x="39.7" y="64.2">RF_B8_DRX_SWITCH</text>
<text x="40.4" y="64.6">RF_B1_B3_B4_DRX_SWITCH</text>
<text x="66.8" y="64.2">RF_B8_DRX_RFIC</text>
<text x="66.8" y="62">RF_B40_DRX_RFIC</text>
<text x="19.9" y="70.5">VBAT</text>
<text x="20" y="69.4">LTE_VMIPI</text>
<text x="39.7" y="70.8">RF_B38B41_DRX_SWITCH</text>
<text x="39.7" y="66.4">RF_B28_DRX_SWITCH</text>
<text x="66.8" y="66.4">RF_B3_DRX_RFIC</text>
<text x="66.8" y="69">RF_B1B4_DRX_RFIC</text>
<text x="66.8" y="70.8">RF_B38B41_DRX_RFIC</text>
<text x="66.8" y="68.3">RF_B3_DRX_RFIC</text>
<text x="15.2" y="72.7">(FROM U1000)</text>
<text x="19.6" y="72.3">MIPI2_SCLK</text>
<text x="19.6" y="73.4">MIPI2_SDATA</text>
<text x="39.7" y="73">RF_B34B39_DRX_SWITCH</text>
<text x="39.7" y="75.2">RF_B5_DRX_SWITCH</text>
<text x="39.7" y="77.4">RF_B20_DRX_SWITCH</text>
<text x="66.8" y="73">RF_B34B39_DRX_RFIC</text>
<text x="66.8" y="75.2">RF_B5_DRX_RFIC</text>
<text x="66.8" y="77.4">RF_B20_DRX_RFIC</text>
<text x="139.3" y="76.7">TX</text>
<text x="139.3" y="78.2">RX</text>
<text x="139.3" y="81.1">供电</text>
<text x="139.3" y="82.6">时钟</text>
<text x="139.3" y="79.6">TX&amp;RX</text>
</g>
<g font-size=".5">
<text x="57" y="17.3">U3307</text>
<text x="12.5" y="19.7">J3500</text>
<text x="18" y="19.7">U3500</text>
<text x="21" y="18.8">Main_ANT_IN</text>
<text x="57" y="19.5">U3300</text>
<text x="57" y="21.7">U3300</text>
<text x="57" y="23.9">U3305</text>
<text x="56.9" y="28.3">U3303</text>
<text x="57" y="26">U3306</text>
<text x="57" y="30.4">U3302</text>
<text x="57" y="33.5">U3304</text>
<text x="57" y="36.7">U3311</text>
<text x="70.1" y="41.1">B40/B41_LAN_EN</text>
<text x="70.1" y="41.9">(FROM U1000)</text>
<text x="76" y="40">U3204</text>
<text x="78.2" y="39.3">RF_B40B41_PRX_RFIC</text>
<text x="80" y="40.8">VFE28_PMU</text>
<text x="62.4" y="45.5">VC7643</text>
<text x="92.5" y="45.9">MT6177</text>
<text x="43.1" y="51.4">U3201</text>
<text x="43.1" y="50.3">U3203</text>
<text x="43.1" y="49.2">U3202</text>
<text x="54" y="58.3">U3409</text>
<text x="14.7" y="64.4">J3400</text>
<text x="17.7" y="64.2">DIV_ANT_IN</text>
<text x="54" y="62.4">U3410</text>
<text x="54" y="64.6">U3404</text>
<text x="54" y="60.2">U3413</text>
<text x="63.5" y="61.6">SRCLKENA0/1(FROM U2001)</text>
<text x="103.1" y="61.6">PMIC_CLK_RF(FROM U2001)</text>
<text x="54" y="66.8">U3415</text>
<text x="54" y="69">U3407</text>
<text x="54" y="71.2">U3411</text>
<text x="102.7" y="66.1">VRF18_TXHV</text>
<text x="102.7" y="67.5">VRF18_SXLF</text>
<text x="102.7" y="69.4">VRF18_RXHV</text>
<text x="102.7" y="71.2">VRF12_RXLV</text>
<text x="54" y="75.6">U3405</text>
<text x="54" y="77.8">U3403</text>
<text x="54.1" y="73.5">U3412</text>
<text x="102.7" y="73.4">VRF12_SXLV</text>
<text x="102.7" y="75.2">VIO18_RFIC</text>
</g>
</svg>
